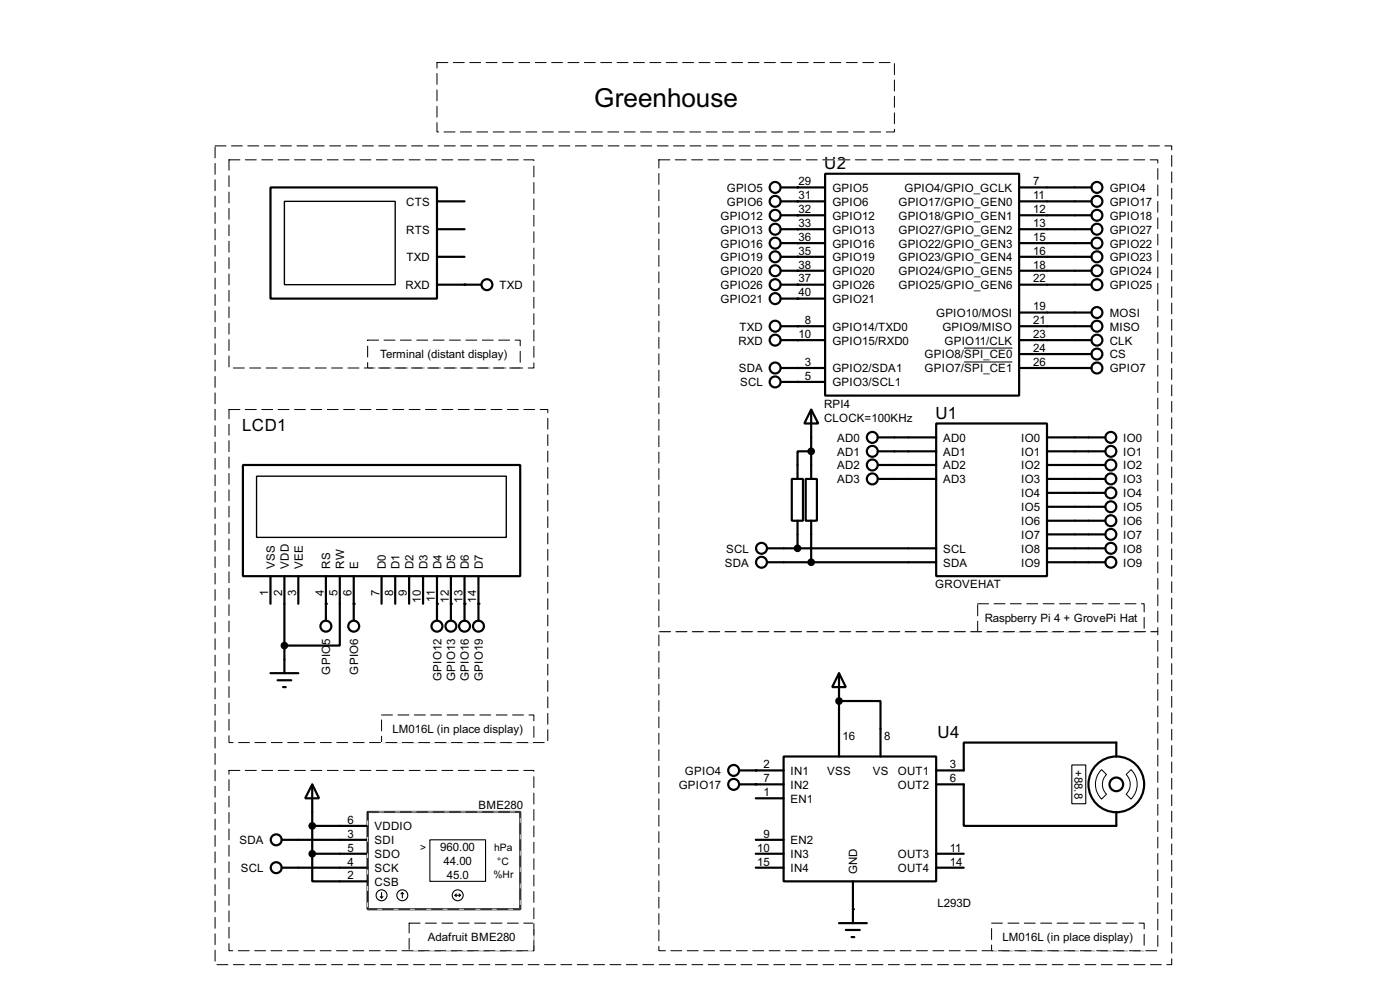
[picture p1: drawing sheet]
<svg xmlns="http://www.w3.org/2000/svg" width="256mm" height="180mm" viewBox="0 0 256 180" stroke-linecap="round" stroke-linejoin="round" font-family="sans-serif">
<g fill="none" stroke="#000" stroke-width=".4">
<path d="M49.6 34.3h30.5v20.4h-30.5zM80.1 36.9h5M143.1 34.3h8.1M143.1 36.9h8.1M143.1 39.4h8.1M151.2 31.8h35.5v40.6h-35.5zM186.7 34.3h13.3M186.7 36.9h13.3M186.7 39.4h13.3M80.1 42h5M80.1 47h5M80.1 52.1h8.1"/>
<path d="M143.1 42h8.1M143.1 44.5h8.1M143.1 59.7h8.1M143.1 47h8.1M143.1 49.6h8.1M143.1 52.1h8.1M143.1 54.7h8.1M186.7 42h13.3M186.7 44.5h13.3M186.7 57.2h13.3M186.7 59.7h13.3M186.7 47h13.3"/>
<path d="M186.7 49.6h13.3M186.7 52.1h13.3M143.1 62.3h8.1M143.1 67.4h8.1M143.1 69.9h8.1M148.6 75l1.3 2.5h-2.5zM148.6 75v12.7M171.5 77.5h20.3v28h-20.3zM186.7 62.3h13.3M186.7 64.8h13.3M186.7 67.4h13.3M44.5 85.1h50.8v20.4h-50.8z"/>
<path d="M145.1 87.7h2v7.6h-2zM146.1 95.3v5.1M147.6 87.7h2.1v7.6h-2.1zM148.6 82.6h-2.5v5.1M148.6 95.3v7.6M160.8 80.1h10.7M160.8 82.6h10.7M160.8 85.1h10.7M160.8 87.7h10.7M191.8 80.1h10.7M191.8 82.6h10.7M191.8 85.1h10.7"/>
<path d="M191.8 87.7h10.7M191.8 90.2h10.7M191.8 92.8h10.7M191.8 95.3h10.7M191.8 97.8h10.7M49.6 105.5v5M52.1 105.5v17.7M54.7 105.5v5M59.7 105.5v8.1M62.3 105.5v12.7h-10.2M64.8 105.5v8.1M69.9 105.5v5"/>
<path d="M72.4 105.5v5M75 105.5v5M77.5 105.5v5M80.1 105.5v8.1M82.6 105.5v8.1M85.1 105.5v8.1M87.7 105.5v8.1M140.5 100.4h31M140.5 102.9h31M191.8 100.4h10.7M191.8 102.9h10.7M49.6 123.2h5.1"/>
<path d="M50.9 124.5h2.5M51.9 125.8h.5M143.6 138.5h27.9v22.8h-27.9zM153.7 123.2l1.3 2.6h-2.5zM153.7 128.3h7.6v10.2M153.7 123.2v15.3M204.5 138.5v-2.6h-27.9v5.1h-5.1M51.6 153.7h15.8M51.6 158.8h15.8M57.2 143.6l1.3 2.5h-2.6zM57.2 156.3v5h10.2M57.2 143.6v12.7"/>
<path d="M57.2 151.2h10.2M57.2 156.3h10.2M67.4 148.6h27.9v17.8h-27.9zM135.4 141h8.2M135.4 143.6h8.2M138.5 153.7h5.1M138.5 158.8h5.1M138.5 156.3h5.1M138.5 146.1h5.1M171.5 143.6h5.1v7.6h27.9v-2.6M171.5 158.8h5.1M171.5 156.3h5.1"/>
<path d="M153.7 169h5.1M155 170.2h2.5M156 171.5h.5M156.3 161.3v7.7"/>
<circle cx="142" cy="36.9" r="1"/>
<circle cx="142" cy="34.3" r="1"/>
<circle cx="142" cy="39.4" r="1"/>
<circle cx="200.9" cy="34.3" r="1"/>
<circle cx="200.9" cy="36.9" r="1"/>
<circle cx="200.9" cy="39.4" r="1"/>
<circle cx="89.2" cy="52.1" r="1"/>
<circle cx="142" cy="42" r="1"/>
<circle cx="142" cy="44.5" r="1"/>
<circle cx="142" cy="49.6" r="1"/>
<circle cx="142" cy="47" r="1"/>
<circle cx="142" cy="54.7" r="1"/>
<circle cx="142" cy="52.1" r="1"/>
<circle cx="142" cy="59.7" r="1"/>
<circle cx="200.9" cy="42" r="1"/>
<circle cx="200.9" cy="44.5" r="1"/>
<circle cx="200.9" cy="47" r="1"/>
<circle cx="200.9" cy="49.6" r="1"/>
<circle cx="200.9" cy="57.2" r="1"/>
<circle cx="200.9" cy="59.7" r="1"/>
<circle cx="200.9" cy="52.1" r="1"/>
<circle cx="142" cy="67.4" r="1"/>
<circle cx="142" cy="69.9" r="1"/>
<circle cx="142" cy="62.3" r="1"/>
<circle cx="200.9" cy="67.4" r="1"/>
<circle cx="200.9" cy="64.8" r="1"/>
<circle cx="200.9" cy="62.3" r="1"/>
<circle cx="159.8" cy="87.7" r="1"/>
<circle cx="159.8" cy="80.1" r="1"/>
<circle cx="159.8" cy="82.6" r="1"/>
<circle cx="159.8" cy="85.1" r="1"/>
<circle cx="203.5" cy="90.2" r="1"/>
<circle cx="203.5" cy="80.1" r="1"/>
<circle cx="203.5" cy="82.6" r="1"/>
<circle cx="203.5" cy="92.8" r="1"/>
<circle cx="203.5" cy="95.3" r="1"/>
<circle cx="203.5" cy="97.8" r="1"/>
<circle cx="203.5" cy="87.7" r="1"/>
<circle cx="203.5" cy="85.1" r="1"/>
<circle cx="59.7" cy="114.6" r="1"/>
<circle cx="64.8" cy="114.6" r="1"/>
<circle cx="80" cy="114.6" r="1"/>
<circle cx="82.6" cy="114.6" r="1"/>
<circle cx="85.1" cy="114.6" r="1"/>
<circle cx="87.6" cy="114.6" r="1"/>
<circle cx="139.5" cy="102.9" r="1"/>
<circle cx="139.5" cy="100.4" r="1"/>
<circle cx="203.5" cy="102.9" r="1"/>
<circle cx="203.5" cy="100.4" r="1"/>
<circle cx="50.6" cy="158.8" r="1"/>
<circle cx="50.6" cy="153.7" r="1"/>
<circle cx="134.4" cy="141" r="1"/>
<circle cx="134.4" cy="143.6" r="1"/>
<circle cx="204.5" cy="143.6" r="5.1"/>
<circle cx="204.5" cy="143.6" r="1.25"/>
</g>
<g fill="#000">
<circle cx="146.1" cy="36.9" r=".2"/>
<circle cx="146.1" cy="34.3" r=".2"/>
<circle cx="146.1" cy="39.4" r=".2"/>
<circle cx="85.1" cy="52.1" r=".2"/>
<circle cx="146.1" cy="54.7" r=".2"/>
<circle cx="146.1" cy="42" r=".2"/>
<circle cx="146.1" cy="52.1" r=".2"/>
<circle cx="146.1" cy="44.5" r=".2"/>
<circle cx="146.1" cy="49.6" r=".2"/>
<circle cx="146.1" cy="47" r=".2"/>
<circle cx="146.1" cy="59.7" r=".2"/>
<circle cx="146.1" cy="67.4" r=".2"/>
<circle cx="146.1" cy="69.9" r=".2"/>
<circle cx="146.1" cy="62.3" r=".2"/>
<circle cx="59.7" cy="110.5" r=".2"/>
<circle cx="64.8" cy="110.5" r=".2"/>
<circle cx="80.1" cy="110.5" r=".2"/>
<circle cx="82.6" cy="110.5" r=".2"/>
<circle cx="85.1" cy="110.5" r=".2"/>
<circle cx="87.7" cy="110.5" r=".2"/>
<circle cx="153.7" cy="128.3" r=".2"/>
<circle cx="138.5" cy="141" r=".2"/>
<circle cx="138.5" cy="143.6" r=".2"/>
<circle cx="156.3" cy="166.4" r=".2"/>
</g>
<g fill="none" stroke="#fff" stroke-width=".18">
<path d="M80.1 11.5h83.8v12.7h-83.8zM39.4 26.7h175.3v149.9h-175.3zM42 29.3h55.8v38.1h-55.8zM120.7 29.3h91.4v86.3h-91.4zM42 75h58.4v60.9h-58.4zM67.4 62.3h27.9v5.1h-27.9zM120.7 115.6h91.4v58.4h-91.4zM179.1 110.5h30.5v5.1h-30.5zM69.9 130.9h27.9v5h-27.9zM42 141h55.8v33h-55.8zM67.4 148.6h27.9v17.8h-27.9zM75 169h22.8v5h-22.8z"/>
<path d="M181.7 169h27.9v5h-27.9z"/>
</g>
<g fill="none" stroke="#000" stroke-width=".18" stroke-dasharray="2 1">
<path d="M80.1 11.5h83.8v12.7h-83.8zM39.4 26.7h175.3v149.9h-175.3zM42 29.3h55.8v38.1h-55.8zM120.7 29.3h91.4v86.3h-91.4zM42 75h58.4v60.9h-58.4zM67.4 62.3h27.9v5.1h-27.9zM120.7 115.6h91.4v58.4h-91.4zM179.1 110.5h30.5v5.1h-30.5zM69.9 130.9h27.9v5h-27.9zM42 141h55.8v33h-55.8zM67.4 148.6h27.9v17.8h-27.9zM75 169h22.8v5h-22.8z"/>
<path d="M181.7 169h27.9v5h-27.9z"/>
</g>
<g fill="#000" stroke="#000" stroke-width=".4">
<circle cx="148.6" cy="82.6" r=".5"/>
<circle cx="52.1" cy="118.2" r=".5"/>
<circle cx="146.1" cy="100.4" r=".5"/>
<circle cx="148.6" cy="102.9" r=".5"/>
<circle cx="153.7" cy="128.3" r=".5"/>
<circle cx="57.2" cy="156.3" r=".5"/>
<circle cx="57.2" cy="151.2" r=".5"/>
</g>
<path d="M176.6 63.7h8.9M176.6 66.3h8.9M201.8 140.9l.9 .9a2.54 2.54 0 0 0 0 3.6l-.9 .9a3.8 3.8 0 0 1 0-5.4zM206.3 141.8l.9-.9a3.8 3.8 0 0 1 0 5.4l-.9-.9a2.54 2.54 0 0 0 0-3.6z" fill="none" stroke="#000" stroke-width=".18"/>
<g fill="none" stroke="#000" stroke-width=".2">
<path d="M78.8 153.7h10.2v7.6h-10.2zM196.4 140h2.5v7.1h-2.5zM69.7 164.1l.2 .3M69.9 163.4v1M70.2 164.1l-.3 .3M73.7 163.4l-.2 .2M73.7 163.4l.3 .2M73.7 163.4v1M83.4 163.9h1M83.4 163.9l.2 .2M83.6 163.6l-.2 .3M84.1 163.6l.3 .3"/>
<path d="M84.4 163.9l-.3 .2"/>
<circle cx="69.9" cy="163.9" r="1"/>
<circle cx="73.7" cy="163.9" r="1"/>
<circle cx="83.8" cy="163.9" r="1"/>
</g>
<path d="M52.1 36.9h20.3v15.2h-20.3zM47 87.2h45.8v11.2h-45.8z" fill="none" stroke="#000" stroke-width=".25"/>
<text font-size="5.4" x="108.8" y="19.5">Greenhouse</text>
<g font-size="3.5">
<text x="151" y="31">U2</text>
<text x="171.4" y="76.7">U1</text>
<text x="44.4" y="79">LCD1</text>
<text x="171.8" y="135.1">U4</text>
</g>
<g font-size="2.4">
<text x="133.1" y="35.1">GPIO5</text>
<text x="146.3" y="33.9">29</text>
<text x="152.5" y="35.1">GPIO5</text>
<text x="165.7" y="35.1">GPIO4/GPIO_GCLK</text>
<text x="189.3" y="33.9">7</text>
<text x="203.3" y="35.1">GPIO4</text>
<text x="74.4" y="37.7">CTS</text>
<text x="132" y="40.2">GPIO12</text>
<text x="133.1" y="37.7">GPIO6</text>
<text x="146.3" y="36.5">31</text>
<text x="146.3" y="41.6">33</text>
<text x="146.3" y="39">32</text>
<text x="152.5" y="37.7">GPIO6</text>
<text x="152.5" y="40.2">GPIO12</text>
<text x="164.6" y="37.7">GPIO17/GPIO_GEN0</text>
<text x="164.6" y="40.2">GPIO18/GPIO_GEN1</text>
<text x="189.3" y="36.5">11</text>
<text x="189.3" y="41.6">13</text>
<text x="189.3" y="39">12</text>
<text x="203.3" y="37.7">GPIO17</text>
<text x="203.3" y="40.2">GPIO18</text>
<text x="74.4" y="42.7">RTS</text>
<text x="74.5" y="47.8">TXD</text>
<text x="132" y="42.7">GPIO13</text>
<text x="132" y="47.8">GPIO19</text>
<text x="132" y="45.3">GPIO16</text>
<text x="146.3" y="46.6">35</text>
<text x="146.3" y="44.1">36</text>
<text x="152.5" y="42.7">GPIO13</text>
<text x="152.5" y="47.8">GPIO19</text>
<text x="152.5" y="45.3">GPIO16</text>
<text x="164.6" y="42.7">GPIO27/GPIO_GEN2</text>
<text x="164.6" y="45.3">GPIO22/GPIO_GEN3</text>
<text x="164.6" y="47.8">GPIO23/GPIO_GEN4</text>
<text x="189.3" y="44.1">15</text>
<text x="189.3" y="46.6">16</text>
<text x="203.3" y="42.7">GPIO27</text>
<text x="203.3" y="45.3">GPIO22</text>
<text x="203.3" y="47.8">GPIO23</text>
<text x="74.3" y="52.9">RXD</text>
<text x="91.5" y="52.9">TXD</text>
<text x="132" y="52.9">GPIO26</text>
<text x="132" y="50.4">GPIO20</text>
<text x="146.3" y="51.7">37</text>
<text x="146.3" y="49.2">38</text>
<text x="152.5" y="52.9">GPIO26</text>
<text x="152.5" y="50.4">GPIO20</text>
<text x="164.6" y="50.4">GPIO24/GPIO_GEN5</text>
<text x="164.6" y="52.9">GPIO25/GPIO_GEN6</text>
<text x="189.3" y="49.2">18</text>
<text x="189.3" y="51.7">22</text>
<text x="203.3" y="50.4">GPIO24</text>
<text x="203.3" y="52.9">GPIO25</text>
<text x="132" y="55.4">GPIO21</text>
<text x="146.3" y="54.3">40</text>
<text x="147.5" y="59.3">8</text>
<text x="152.5" y="55.4">GPIO21</text>
<text x="171.5" y="58">GPIO10/MOSI</text>
<text x="189.3" y="56.8">19</text>
<text x="189.3" y="59.3">21</text>
<text x="203.3" y="58">MOSI</text>
<text x="69.6" y="65.6">Terminal (distant display)</text>
<text x="135.3" y="63.1">RXD</text>
<text x="135.5" y="60.5">TXD</text>
<text x="146.3" y="61.9">10</text>
<text x="152.5" y="63.1">GPIO15/RXD0</text>
<text x="152.5" y="60.5">GPIO14/TXD0</text>
<text x="169.4" y="65.6">GPIO8/SPI_CE0</text>
<text x="172.6" y="60.5">GPIO9/MISO</text>
<text x="173" y="63.1">GPIO11/CLK</text>
<text x="189.3" y="61.9">23</text>
<text x="189.3" y="64.4">24</text>
<text x="203.3" y="60.5">MISO</text>
<text x="203.3" y="63.1">CLK</text>
<text x="203.3" y="65.6">CS</text>
<text x="135.3" y="68.1">SDA</text>
<text x="135.6" y="70.7">SCL</text>
<text x="147.5" y="67">3</text>
<text x="147.5" y="69.5">5</text>
<text x="152.5" y="68.1">GPIO2/SDA1</text>
<text x="152.5" y="70.7">GPIO3/SCL1</text>
<text x="169.4" y="68.1">GPIO7/SPI_CE1</text>
<text x="189.3" y="67">26</text>
<text x="203.3" y="68.1">GPIO7</text>
<text x="151" y="74.6">RPI4</text>
<text x="151" y="77.2">CLOCK=100KHz</text>
<text x="153.4" y="80.8">AD0</text>
<text x="153.4" y="83.4">AD1</text>
<text x="172.8" y="80.8">AD0</text>
<text x="172.8" y="83.4">AD1</text>
<text x="187.1" y="80.8">IO0</text>
<text x="187.1" y="83.4">IO1</text>
<text x="205.8" y="80.8">IO0</text>
<text x="205.8" y="83.4">IO1</text>
<text x="153.4" y="85.9">AD2</text>
<text x="153.4" y="88.5">AD3</text>
<text x="172.8" y="85.9">AD2</text>
<text x="172.8" y="88.5">AD3</text>
<text x="187.1" y="85.9">IO2</text>
<text x="187.1" y="88.5">IO3</text>
<text x="205.8" y="85.9">IO2</text>
<text x="205.8" y="88.5">IO3</text>
<text x="187.1" y="91">IO4</text>
<text x="187.1" y="93.6">IO5</text>
<text x="205.8" y="91">IO4</text>
<text x="205.8" y="93.6">IO5</text>
<text x="133" y="101.2">SCL</text>
<text x="172.8" y="101.2">SCL</text>
<text x="187.1" y="96.1">IO6</text>
<text x="187.1" y="98.6">IO7</text>
<text x="187.1" y="101.2">IO8</text>
<text x="205.8" y="96.1">IO6</text>
<text x="205.8" y="98.6">IO7</text>
<text x="205.8" y="101.2">IO8</text>
<text x="50.4" y="104.1" transform="rotate(-90 50.4 104.1)">VSS</text>
<text x="52.9" y="104.1" transform="rotate(-90 52.9 104.1)">VDD</text>
<text x="55.5" y="104.1" transform="rotate(-90 55.5 104.1)">VEE</text>
<text x="60.5" y="104.1" transform="rotate(-90 60.5 104.1)">RS</text>
<text x="63.1" y="104.1" transform="rotate(-90 63.1 104.1)">RW</text>
<text x="65.6" y="104.1" transform="rotate(-90 65.6 104.1)">E</text>
<text x="70.7" y="104.1" transform="rotate(-90 70.7 104.1)">D0</text>
<text x="73.2" y="104.1" transform="rotate(-90 73.2 104.1)">D1</text>
<text x="75.8" y="104.1" transform="rotate(-90 75.8 104.1)">D2</text>
<text x="78.3" y="104.1" transform="rotate(-90 78.3 104.1)">D3</text>
<text x="80.9" y="104.1" transform="rotate(-90 80.9 104.1)">D4</text>
<text x="83.4" y="104.1" transform="rotate(-90 83.4 104.1)">D5</text>
<text x="85.9" y="104.1" transform="rotate(-90 85.9 104.1)">D6</text>
<text x="88.5" y="104.1" transform="rotate(-90 88.5 104.1)">D7</text>
<text x="132.8" y="103.7">SDA</text>
<text x="171.3" y="107.7">GROVEHAT</text>
<text x="172.8" y="103.7">SDA</text>
<text x="187.1" y="103.7">IO9</text>
<text x="205.8" y="103.7">IO9</text>
<text x="49.1" y="109.2" transform="rotate(-90 49.1 109.2)">1</text>
<text x="51.7" y="109.2" transform="rotate(-90 51.7 109.2)">2</text>
<text x="54.2" y="109.2" transform="rotate(-90 54.2 109.2)">3</text>
<text x="59.3" y="109.2" transform="rotate(-90 59.3 109.2)">4</text>
<text x="61.8" y="109.2" transform="rotate(-90 61.8 109.2)">5</text>
<text x="64.4" y="109.2" transform="rotate(-90 64.4 109.2)">6</text>
<text x="69.5" y="109.2" transform="rotate(-90 69.5 109.2)">7</text>
<text x="72" y="109.2" transform="rotate(-90 72 109.2)">8</text>
<text x="74.6" y="109.2" transform="rotate(-90 74.6 109.2)">9</text>
<text x="77.1" y="110.3" transform="rotate(-90 77.1 110.3)">10</text>
<text x="79.7" y="110.1" transform="rotate(-90 79.7 110.1)">11</text>
<text x="82.2" y="110.3" transform="rotate(-90 82.2 110.3)">12</text>
<text x="84.7" y="110.3" transform="rotate(-90 84.7 110.3)">13</text>
<text x="87.3" y="110.3" transform="rotate(-90 87.3 110.3)">14</text>
<text x="180.4" y="113.8">Raspberry Pi 4 + GrovePi Hat</text>
<text x="60.5" y="118" transform="rotate(-90 60.5 118)">5</text>
<text x="60.5" y="123.5" transform="rotate(-90 60.5 123.5)">GPIO</text>
<text x="65.6" y="123.5" transform="rotate(-90 65.6 123.5)">GPIO6</text>
<text x="80.9" y="124.6" transform="rotate(-90 80.9 124.6)">GPIO12</text>
<text x="83.4" y="124.6" transform="rotate(-90 83.4 124.6)">GPIO13</text>
<text x="85.9" y="124.6" transform="rotate(-90 85.9 124.6)">GPIO16</text>
<text x="88.5" y="124.6" transform="rotate(-90 88.5 124.6)">GPIO19</text>
<text x="71.9" y="134.1">LM016L (in place display)</text>
<text x="154.4" y="135.5">16</text>
<text x="162" y="135.5">8</text>
<text x="125.5" y="141.8">GPIO4</text>
<text x="139.9" y="140.6">2</text>
<text x="139.9" y="143.2">7</text>
<text x="144.8" y="141.8">IN1</text>
<text x="151.5" y="141.8">VSS</text>
<text x="159.9" y="141.8">VS</text>
<text x="164.5" y="141.8">OUT1</text>
<text x="174" y="140.6">3</text>
<text x="174" y="143.2">6</text>
<text x="196.8" y="140.9" transform="rotate(90 196.8 140.9)">+88.8</text>
<text x="87.7" y="148.1">BME280</text>
<text x="124.3" y="144.4">GPIO17</text>
<text x="139.9" y="145.7">1</text>
<text x="144.8" y="144.4">IN2</text>
<text x="144.8" y="146.9">EN1</text>
<text x="164.5" y="144.4">OUT2</text>
<text x="43.9" y="154.5">SDA</text>
<text x="63.7" y="153.3">3</text>
<text x="63.7" y="155.9">5</text>
<text x="63.7" y="150.8">6</text>
<text x="68.6" y="154.5">SDI</text>
<text x="68.6" y="152">VDDIO</text>
<text x="80.7" y="155.8">960.00</text>
<text x="138.7" y="155.9">10</text>
<text x="139.9" y="153.3">9</text>
<text x="144.8" y="154.5">EN2</text>
<text x="174" y="155.9">11</text>
<text x="44.1" y="159.6">SCL</text>
<text x="63.7" y="158.4">4</text>
<text x="63.7" y="160.9">2</text>
<text x="68.6" y="157.1">SDO</text>
<text x="68.6" y="159.6">SCK</text>
<text x="81.3" y="158.3">44.00</text>
<text x="81.9" y="160.9">45.0</text>
<text x="138.7" y="158.4">15</text>
<text x="144.8" y="157.1">IN3</text>
<text x="144.8" y="159.6">IN4</text>
<text x="157.1" y="160" transform="rotate(-90 157.1 160)">GND</text>
<text x="164.5" y="157.1">OUT3</text>
<text x="164.5" y="159.6">OUT4</text>
<text x="174" y="158.4">14</text>
<text x="68.6" y="162.1">CSB</text>
<text x="171.7" y="166.1">L293D</text>
<text x="78.4" y="172.2">Adafruit BME280</text>
<text x="183.6" y="172.2">LM016L (in place display)</text>
</g>
<g font-size="2.1">
<text x="77" y="155.7">&gt;</text>
<text x="90.5" y="155.7">hPa</text>
<text x="90.4" y="160.8">%Hr</text>
<text x="91.1" y="158.3">°C</text>
</g>
</svg>
